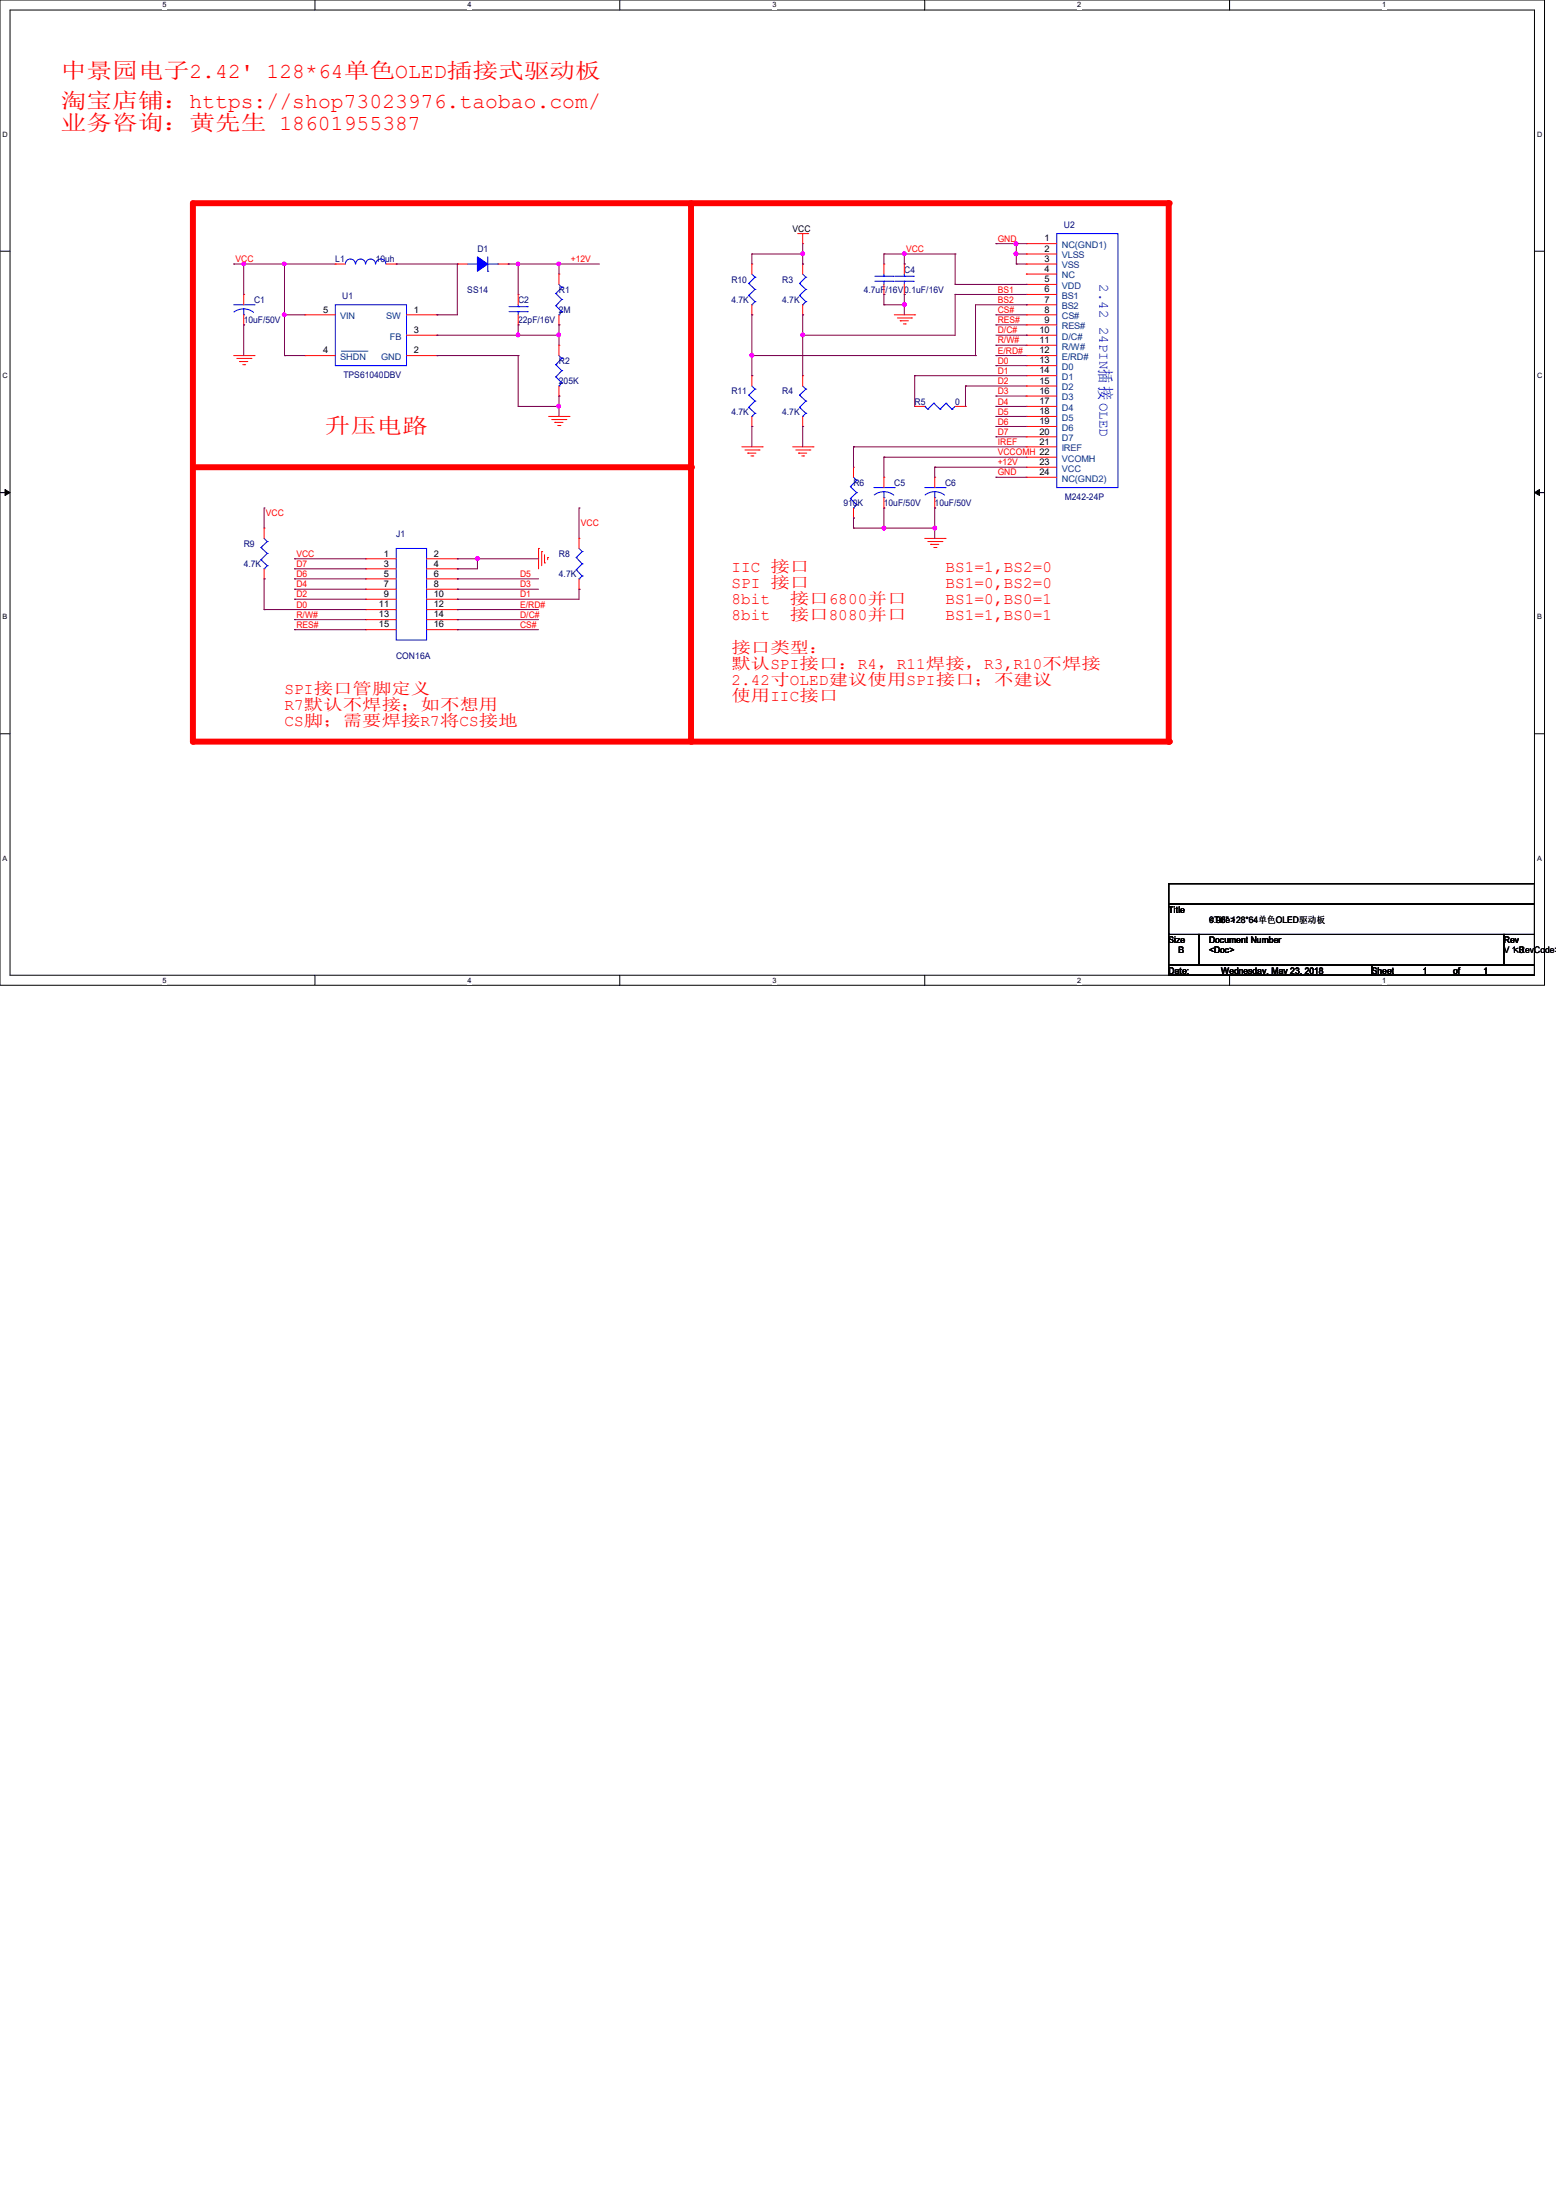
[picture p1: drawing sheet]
<svg xmlns="http://www.w3.org/2000/svg" width="210mm" height="297mm" viewBox="0 0 210 297" stroke-linecap="round" stroke-linejoin="round" font-family="sans-serif">
<path d="M0 0h208.4v133h-208.4zM1.4 1.4h205.7v130.3h-205.7z" fill="none" stroke="#000" stroke-width=".13"/>
<g fill="#fff">
<path d="M21.9 .1h.6v1.1h-.6z"/>
<path d="M21.9 131.8h.6v1.1h-.6z"/>
</g>
<path d="M42.5 0v1.4M42.5 131.7v1.3" fill="none" stroke="#000" stroke-width=".13"/>
<g fill="#fff">
<path d="M63.1 .1h.5v1.1h-.5z"/>
<path d="M63.1 131.8h.5v1.1h-.5z"/>
</g>
<path d="M83.7 0v1.4M83.7 131.7v1.3" fill="none" stroke="#000" stroke-width=".13"/>
<g fill="#fff">
<path d="M104.2 .1h.6v1.1h-.6z"/>
<path d="M104.2 131.8h.6v1.1h-.6z"/>
</g>
<path d="M124.8 0v1.4M124.8 131.7v1.3" fill="none" stroke="#000" stroke-width=".13"/>
<g fill="#fff">
<path d="M145.4 .1h.5v1.1h-.5z"/>
<path d="M145.4 131.8h.5v1.1h-.5z"/>
</g>
<path d="M165.9 0v1.4M165.9 131.7v1.3" fill="none" stroke="#000" stroke-width=".13"/>
<g fill="#fff">
<path d="M186.5 .1h.6v1.1h-.6z"/>
<path d="M186.5 131.8h.6v1.1h-.6z"/>
<path d="M.3 17.6h.8v1.1h-.8z"/>
<path d="M207.4 17.6h.8v1.1h-.8z"/>
<path d="M.3 50.2h.8v1.1h-.8z"/>
<path d="M207.4 50.2h.8v1.1h-.8z"/>
</g>
<path d="M0 33.9h1.4M207.1 33.9h1.3" fill="none" stroke="#000" stroke-width=".13"/>
<g fill="#fff">
<path d="M.3 82.8h.7v1.1h-.7z"/>
<path d="M207.4 82.8h.7v1.1h-.7z"/>
</g>
<path d="M0 66.5h1.4M207.1 66.5h1.3" fill="none" stroke="#000" stroke-width=".13"/>
<path d="M.7 66.1l.7 .4-.7 .4zM207.1 66.5l.7-.4v.8z" fill="#000" stroke="#000" stroke-width=".13"/>
<g fill="#fff">
<path d="M.3 115.3h.7v1.1h-.7z"/>
<path d="M207.4 115.3h.7v1.1h-.7z"/>
</g>
<path d="M0 99.1h1.4M207.1 99.1h1.3" fill="none" stroke="#000" stroke-width=".13"/>
<path d="M26 27.4h131.7" fill="none" stroke="#f00" stroke-width=".8"/>
<circle cx="157.7" cy="27.4" r=".4" fill="#f00"/>
<path d="M26 100.1h131.7" fill="none" stroke="#f00" stroke-width=".8"/>
<circle cx="157.7" cy="100.1" r=".4" fill="#f00"/>
<path d="M26 27.4v72.7" fill="none" stroke="#f00" stroke-width=".8"/>
<circle cx="26" cy="100.1" r=".4" fill="#f00"/>
<path d="M157.7 27.4v72.7" fill="none" stroke="#f00" stroke-width=".8"/>
<circle cx="157.7" cy="100.1" r=".4" fill="#f00"/>
<path d="M93.3 27.4v72.7" fill="none" stroke="#f00" stroke-width=".8"/>
<circle cx="93.3" cy="100.1" r=".4" fill="#f00"/>
<path d="M26 63.1h67.3" fill="none" stroke="#f00" stroke-width=".8"/>
<circle cx="93.3" cy="63.1" r=".4" fill="#f00"/>
<g fill="none" stroke="#f00" stroke-width=".13">
<path d="M32.9 39.8h.1M32.9 39.8v1.3M45.3 35.6h.1M45.3 35.6h1.3M52.1 35.6h1.4M53.5 35.6h.1M61.7 35.6h.1M61.7 35.6h1.4M67.2 35.6h1.4M68.6 35.6h.1M69.9 39.8h.1M69.9 39.8v1.3"/>
<path d="M75.4 37h.1M75.4 37v1.4M101.5 35.6h.1M101.5 35.6v1.4M107.7 31.5h1.3M108.3 32.9h.1M108.3 35.6h.1M108.3 31.5v1.4M108.3 35.6v1.4M109 31.5h.1M119.3 35.6h.1M119.3 39.8h.1"/>
<path d="M119.3 35.6v1.4M119.3 38.4v1.4M122 35.6h.1M122 39.8h.1M122 35.6v1.4M122 38.4v1.4M138.5 32.9h.1M138.5 34.3h.1M138.5 35.6h.1M138.5 37h.1M138.5 38.4h.1M138.5 39.8h.1"/>
<path d="M138.5 35.6h4.1M138.5 32.9h4.1M138.5 34.3h4.1M138.5 37h4.1M138.5 38.4h4.1M138.5 39.8h4.1M31.5 48h2.8M32 48.4h1.9M32.3 48.8h.1M32.3 48.8h1.1M32.8 49.2h.2M32.9 43.9h.1"/>
<path d="M32.9 42.5v1.4M33 49.2h.1M33.9 48.4h.1M34.3 48h.1M41.1 48h.1M41.1 42.5h.1M41.1 48h4.2M41.1 42.5h4.2M54.9 48h4.1M54.9 42.5h4.1M54.9 45.3h4.1M59 42.5h.1"/>
<path d="M59 48h.1M59 45.3h.1M69.9 43.9h.1M69.9 42.5v1.4M74 56.2h2.8M74.5 56.6h1.9M74.9 57h.1M74.9 57h1.1M75.3 57.4h.3M75.4 46.6h.1M75.4 53.5h.1M75.4 43.9h.1"/>
<path d="M75.4 42.5v1.4M75.4 46.6v1.4M75.4 52.1v1.4M75.6 57.4h.1M76.4 56.6h.1M76.8 56.2h.1M101.5 50.7h.1M101.5 57.6h.1M101.5 42.5h.1M101.5 41.1v1.4M101.5 50.7v1.4M101.5 56.2v1.4"/>
<path d="M108.3 50.7h.1M108.3 57.6h.1M108.3 42.5h.1M108.3 41.1v1.4M108.3 50.7v1.4M108.3 56.2v1.4M120.7 42.5h2.7M121.1 42.9h1.9M121.5 43.3h.1M121.5 43.3h1.1M121.9 43.7h.3M122.2 43.7h.1"/>
<path d="M123 42.9h.1M123.4 42.5h.1M123.4 54.9h.1M123.4 54.9h1.4M128.9 54.9h1.4M130.3 54.9h.1M138.5 41.1h.1M138.5 42.5h.1M138.5 43.9h.1M138.5 45.3h.1M138.5 46.6h.1M138.5 48h.1"/>
<path d="M138.5 49.4h.1M138.5 50.7h.1M138.5 52.1h.1M138.5 53.5h.1M138.5 54.9h.1M138.5 56.2h.1M138.5 57.6h.1M138.5 59h.1M138.5 56.2h4.1M138.5 48h4.1M138.5 42.5h4.1M138.5 54.9h4.1"/>
<path d="M138.5 41.1h4.1M138.5 43.9h4.1M138.5 45.3h4.1M138.5 46.6h4.1M138.5 49.4h4.1M138.5 50.7h4.1M138.5 52.1h4.1M138.5 53.5h4.1M138.5 57.6h4.1M138.5 59h4.1M35.6 71.3h.1M35.6 78.1h.1"/>
<path d="M35.6 71.3v1.4M35.6 76.8v1.3M49.4 75.4h.1M49.4 76.8h.1M49.4 78.1h.1M49.4 79.5h.1M49.4 75.4h4.1M49.4 76.8h4.1M49.4 78.1h4.1M49.4 79.5h4.1M57.6 75.4h4.1M57.6 76.8h4.1"/>
<path d="M57.6 78.1h4.1M57.6 79.5h4.1M61.7 75.4h.1M61.7 76.8h.1M61.7 78.1h.1M61.7 79.5h.1M72.7 74h.1M72.7 74v2.8M73.1 74.5h.1M73.1 74.5v1.9M73.5 76h.1M73.5 74.9v1.1"/>
<path d="M73.9 75.3h.1M73.9 75.3v.3M78.1 72.7h.1M78.1 79.5h.1M78.1 72.7v1.3M78.1 78.1v1.4M100.1 60.3h2.8M100.5 60.7h1.9M100.9 61.2h.1M100.9 61.2h1.1M101.3 61.6h.3M101.6 61.6h.1"/>
<path d="M102.4 60.7h.1M102.9 60.3h.1M107 60.3h2.7M107.4 60.7h1.9M107.8 61.2h.1M107.8 61.2h1.1M108.2 61.6h.3M108.5 61.6h.1M109.3 60.7h.1M109.7 60.3h.1M115.2 63.1h.1M115.2 69.9h.1"/>
<path d="M115.2 63.1v1.3M115.2 68.6v1.3M119.3 64.4h.1M119.3 68.6h.1M119.3 64.4v1.4M119.3 67.2v1.4M124.8 72.7h2.8M125.2 73.1h1.9M125.6 73.5h.1M125.6 73.5h1.1M126 73.9h.3M126.2 64.4h.1"/>
<path d="M126.2 68.6h.1M126.2 64.4v1.4M126.2 67.2v1.4M126.3 73.9h.1M127.1 73.1h.1M127.6 72.7h.1M138.5 60.3h.1M138.5 61.7h.1M138.5 63.1h.1M138.5 64.4h.1M138.5 60.3h4.1M138.5 61.7h4.1"/>
<path d="M138.5 63.1h4.1M138.5 64.4h4.1M49.4 80.9h.1M49.4 82.3h.1M49.4 83.7h.1M49.4 85h.1M49.4 80.9h4.1M49.4 82.3h4.1M49.4 83.7h4.1M49.4 85h4.1M57.6 80.9h4.1M57.6 82.3h4.1"/>
<path d="M57.6 83.7h4.1M57.6 85h4.1M61.7 80.9h.1M61.7 82.3h.1M61.7 83.7h.1M61.7 85h.1"/>
</g>
<path d="M157.7 119.3h49.4v2.7h-49.4zM157.7 122h49.4v4.2h-49.4zM157.7 126.2h4.1v4.1h-4.1zM157.7 130.3h27.5v1.4h-27.5zM161.8 126.2h41.2v4.1h-41.2zM185.2 130.3h21.9v1.4h-21.9zM203 126.2h4.1v4.1h-4.1z" fill="none" stroke="#000" stroke-width=".13"/>
<g fill="none" stroke="#00f" stroke-width=".13">
<path d="M46.6 35.6a.68 .68 0 0 1 .7-.6 .68 .68 0 0 1 .7 .6M48 35.6a.66 .66 0 0 1 .7-.6 .66 .66 0 0 1 .6 .6M49.4 35.6a.66 .66 0 0 1 .6-.6 .66 .66 0 0 1 .7 .6M50.7 35.6a.68 .68 0 0 1 .7-.6 .68 .68 0 0 1 .7 .6M63.1 35.6h1.3M64.4 35.6h.1M65.8 36.6h.1M65.8 34.7v1.9M65.8 35.6h1.4M67.2 35.6h.1M75 39.6h.1M75 39.6l.8 .8"/>
<path d="M75.4 38.4l.4 .4M75.8 38.8h.1M75.8 38.8l-.8 .8M101 38.3h.1M101 39.9h.1M101 38.3l.9 .8M101 39.9l.9 .8M101.5 37l.4 .4M101.9 37.4h.1M101.9 39.1h.1M101.9 37.4l-.9 .9M101.9 39.1l-.9 .8"/>
<path d="M107.9 38.3h.1M107.9 39.9h.1M107.9 38.3l.9 .8M107.9 39.9l.9 .8M108.3 37l.5 .4M108.8 37.4h.1M108.8 39.1h.1M108.8 37.4l-.9 .9M108.8 39.1l-.9 .8M118.1 38h2.5M118.1 37.3h2.5M119.3 37.3h.1"/>
<path d="M119.3 38h.1M119.3 37v.3M119.3 38v.4M120.6 38h.1M120.6 37.3h.1M120.8 38h2.5M120.8 37.3h2.5M122 37.3h.1M122 38h.1M122 37v.3M122 38v.4M123.3 38h.1"/>
<path d="M123.3 37.3h.1M142.6 31.5h8.3v34.3h-8.3zM31.5 41.1h2.8M32.9 42.5h.1M32.9 41.7a2.2 2.2 0 0 1 1.3 .5M32.9 41.7a2.18 2.18 0 0 0-1.3 .4M32.9 41.7v.8M34.3 41.1h.1M45.3 41.1h9.6v8.3h-9.6zM68.7 42.1h2.5M68.7 41.4h2.5M69.9 41.4h.1"/>
<path d="M69.9 42.1h.1M69.9 41.1v.3M69.9 42.1v.4M71.2 42.1h.1M71.2 41.4h.1M75 49.2h.1M75 50.9h.1M75 41.3h.1M75 49.2l.8 .8M75 50.9l.8 .8M75 41.3l.8 .8M75.4 52.1h.1"/>
<path d="M75.4 42.5h.1M75.4 48l.4 .4M75.8 48.4h.1M75.8 50h.1M75.8 51.7h.1M75.8 40.4h.1M75.8 42.1h.1M75.8 48.4l-.8 .8M75.8 50l-.8 .9M75.8 51.7l-.4 .4M75.8 40.4l-.8 .9M75.8 42.1l-.4 .4"/>
<path d="M101 53.3h.1M101 55h.1M101 53.3l.9 .8M101 55l.9 .8M101.5 56.2h.1M101.5 41.1h.1M101.5 52.1l.4 .4M101.9 52.5h.1M101.9 54.1h.1M101.9 55.8h.1M101.9 40.7h.1M101.9 52.5l-.9 .8"/>
<path d="M101.9 54.1l-.9 .9M101.9 55.8l-.4 .4M101.9 40.7l-.4 .4M107.9 53.3h.1M107.9 55h.1M107.9 53.3l.9 .8M107.9 55l.9 .8M108.3 56.2h.1M108.3 41.1h.1M108.3 52.1l.5 .4M108.8 52.5h.1M108.8 54.1h.1"/>
<path d="M108.8 55.8h.1M108.8 40.7h.1M108.8 52.5l-.9 .8M108.8 54.1l-.9 .9M108.8 55.8l-.5 .4M108.8 40.7l-.5 .4M124.8 54.9h.1M124.8 54.9l.4 .3M125.2 55.2h.1M126 54.4h.1M126 54.4l.9 .8M126 54.4l-.8 .8"/>
<path d="M126.9 55.2h.1M127.7 54.4h.1M127.7 54.4l.8 .8M127.7 54.4l-.8 .8M128.5 55.2h.1M128.9 54.9l-.4 .3M35.2 73.9h.1M35.2 75.6h.1M35.2 73.9l.9 .8M35.2 75.6l.9 .8M35.6 76.8h.1M35.6 72.7l.5 .4"/>
<path d="M36.1 73.1h.1M36.1 74.7h.1M36.1 76.4h.1M36.1 73.1l-.9 .8M36.1 74.7l-.9 .9M36.1 76.4l-.5 .4M53.5 74h4.1v12.4h-4.1zM77.8 75.3h.1M77.8 76.9h.1M77.8 75.3l.8 .8M77.8 76.9l.8 .9M78.1 78.1h.1"/>
<path d="M78.1 74l.5 .5M78.6 74.5h.1M78.6 76.1h.1M78.6 77.8h.1M78.6 74.5l-.8 .8M78.6 76.1l-.8 .8M78.6 77.8l-.5 .3M114.8 65.7h.1M114.8 67.3h.1M114.8 65.7l.8 .8M114.8 67.3l.8 .9M115.2 68.6h.1"/>
<path d="M115.2 64.4l.4 .5M115.6 64.9h.1M115.6 66.5h.1M115.6 68.2h.1M115.6 64.9l-.8 .8M115.6 66.5l-.8 .8M115.6 68.2l-.4 .4M117.9 65.8h2.8M119.3 67.2h.1M119.3 66.4a2.14 2.14 0 0 1 1.3 .4M119.3 66.4a2.15 2.15 0 0 0-1.3 .4M119.3 66.4v.8"/>
<path d="M120.7 65.8h.1M124.8 65.8h2.8M126.2 67.2h.1M126.2 66.4a2.14 2.14 0 0 1 1.3 .4M126.2 66.4a2.15 2.15 0 0 0-1.4 .4M126.2 66.4v.8M127.6 65.8h.1"/>
</g>
<path d="M64.4 34.7l1.4 .9-1.4 1z" fill-rule="evenodd" fill="#00f" stroke="#00f" stroke-width=".13"/>
<path d="M46 47.4h3.6M49.6 47.4h.1" fill="none" stroke="#004080" stroke-width=".13"/>
<g fill="none" stroke="#800040" stroke-width=".13">
<path d="M31.5 35.6h.1M31.5 35.6h13.8M32.9 35.6h.1M32.9 35.6v4.2M38.4 35.6h.1M38.4 35.6v12.4M53.5 35.6h.1M53.5 35.6h8.2M61.7 35.6h.1M61.7 35.6v6.9h-2.7M68.6 35.6h.1M68.6 35.6h12.3"/>
<path d="M69.9 35.6h.1M69.9 35.6v4.2M75.4 35.6h.1M75.4 35.6v1.4M101.5 34.3h.1M101.5 34.3h6.8M101.5 34.3v1.3M108.3 34.3h.1M108.3 35.6h.1M108.3 32.9v2.7M119.3 39.8h.1M119.3 34.3h.1"/>
<path d="M119.3 34.3v1.3M119.3 39.8v1.3M119.3 34.3h9.6M122 39.8h.1M122 34.3h.1M122 35.6h.1M122 34.3v1.3M122 39.8v2.7M128.9 39.8h.1M128.9 34.3h.1M128.9 38.4h.1M128.9 39.8v5.5h-20.6"/>
<path d="M128.9 39.8h9.6M128.9 34.3v4.1M128.9 38.4h9.6M134.4 32.9h.1M134.4 32.9h4.1M137.2 32.9h.1M137.2 35.6h.1M137.2 34.3h.1M137.2 35.6h1.3M137.2 32.9v2.7M137.2 34.3h1.3M138.5 38.4h.1"/>
<path d="M32.9 43.9h.1M32.9 43.9v4.1M38.4 42.5h.1M38.4 48h.1M38.4 42.5h2.7M38.4 48h2.7M59 42.5h.1M59 45.3h.1M59 48h.1M59 48h10.9M59 45.3h16.4M69.9 43.9h.1"/>
<path d="M69.9 45.3h.1M69.9 48h.1M69.9 54.9h.1M69.9 43.9v1.4M69.9 48v6.9M69.9 54.9h5.5M75.4 45.3h.1M75.4 53.5h.1M75.4 43.9h.1M75.4 54.9h.1M75.4 43.9v2.7M75.4 53.5v2.7"/>
<path d="M101.5 57.6h.1M101.5 48h.1M101.5 42.5h.1M101.5 50.7h.1M101.5 48h30.2M101.5 42.5v8.2M101.5 57.6v2.7M108.3 57.6h.1M108.3 42.5h.1M108.3 45.3h.1M108.3 42.5v8.2M108.3 57.6v2.7"/>
<path d="M119.3 41.1h.1M119.3 41.1h2.7M122 41.1h.1M123.4 50.7h.1M123.4 50.7v4.2M123.4 50.7h15.1M130.3 52.1h.1M130.3 52.1v2.8M130.3 52.1h8.2M131.7 48h.1M134.4 49.4h.1M134.4 42.5h.1"/>
<path d="M134.4 43.9h.1M134.4 57.6h.1M134.4 59h.1M134.4 53.5h.1M134.4 56.2h.1M134.4 54.9h.1M134.4 46.6h.1M134.4 48h.1M134.4 42.5h4.1M134.4 48h4.1M134.4 45.3h4.1M134.4 54.9h4.1"/>
<path d="M134.4 49.4h4.1M134.4 43.9h4.1M134.4 57.6h4.1M134.4 59h4.1M134.4 53.5h4.1M134.4 56.2h4.1M134.4 46.6h4.1M138.5 41.1h.1M138.5 45.3h.1M138.5 41.1h-6.8v6.9M35.6 78.1h.1M35.6 68.6h.1"/>
<path d="M35.6 68.6v2.7M35.6 78.1v4.2M39.8 78.1h.1M39.8 75.4h.1M39.8 79.5h.1M39.8 76.8h.1M39.8 75.4h9.6M39.8 78.1h9.6M39.8 79.5h9.6M39.8 76.8h9.6M61.7 78.1h.1M61.7 76.8h.1"/>
<path d="M61.7 75.4h.1M61.7 79.5h.1M61.7 75.4h11M61.7 78.1h11M61.7 79.5h11M64.4 75.4h.1M64.4 75.4v1.4h-2.7M78.1 68.6h.1M78.1 79.5h.1M78.1 68.6v4.1M78.1 79.5v1.4h-16.4M115.2 60.3h.1"/>
<path d="M115.2 71.3h.1M115.2 69.9h.1M115.2 71.3h11M115.2 60.3v2.8M115.2 69.9v1.4M115.2 60.3h23.3M119.3 61.7h.1M119.3 71.3h.1M119.3 68.6h.1M119.3 61.7v2.7M119.3 68.6v2.7M119.3 61.7h19.2"/>
<path d="M126.2 63.1h.1M126.2 68.6h.1M126.2 71.3h.1M126.2 63.1v1.3M126.2 68.6v4.1M126.2 63.1h12.3M134.4 64.4h.1M134.4 64.4h4.1M35.6 82.3h.1M35.6 82.3h13.8M39.8 80.9h.1M39.8 85h.1"/>
<path d="M39.8 83.7h.1M39.8 80.9h9.6M39.8 85h9.6M39.8 83.7h9.6M61.7 82.3h.1M61.7 80.9h.1M61.7 85h.1M61.7 83.7h.1M61.7 85h11M61.7 83.7h11M61.7 82.3h11"/>
</g>
<g fill="#f0f" stroke="#f0f" stroke-width=".13">
<circle cx="38.4" cy="42.5" r=".24"/>
<circle cx="38.4" cy="35.6" r=".24"/>
<circle cx="69.9" cy="35.6" r=".23"/>
<circle cx="75.4" cy="45.2" r=".25"/>
<circle cx="69.9" cy="45.2" r=".24"/>
<circle cx="75.4" cy="35.6" r=".24"/>
<circle cx="75.4" cy="54.8" r=".25"/>
<circle cx="32.9" cy="35.6" r=".24"/>
<circle cx="126.2" cy="71.3" r=".25"/>
<circle cx="119.3" cy="71.3" r=".25"/>
<circle cx="122" cy="41.1" r=".25"/>
<circle cx="137.1" cy="32.9" r=".25"/>
<circle cx="137.1" cy="34.2" r=".25"/>
<circle cx="108.3" cy="45.2" r=".25"/>
<circle cx="64.4" cy="75.4" r=".25"/>
<circle cx="122" cy="34.2" r=".25"/>
<circle cx="101.5" cy="48" r=".25"/>
<circle cx="108.3" cy="34.2" r=".25"/>
</g>
<g font-size="2.9" fill="#f00">
<text x="8.2" y="10.5">中景园电子2.42' 128*64单色OLED插接式驱动板</text>
<text x="8.2" y="14.6">淘宝店铺：https://shop73023976.taobao.com/</text>
<text x="8.2" y="17.5">业务咨询：黄先生 18601955387</text>
<text x="43.9" y="58.5">升压电路</text>
</g>
<text font-size="2.3" fill="#00f" x="148.4" y="49.8" transform="rotate(90 148.4 49.8)">插接</text>
<g font-size="2.2" fill="#f00">
<text x="98.7" y="77.2">IIC 接口</text>
<text x="127.6" y="77.2">BS1=1,BS2=0</text>
<text x="98.7" y="79.4">SPI 接口</text>
<text x="98.7" y="81.5">8bit</text>
<text x="98.7" y="83.7">8bit</text>
<text x="106.6" y="81.5">接口6800并口</text>
<text x="106.6" y="83.7">接口8080并口</text>
<text x="127.6" y="79.4">BS1=0,BS2=0</text>
<text x="127.6" y="81.5">BS1=0,BS0=1</text>
<text x="127.6" y="83.7">BS1=1,BS0=1</text>
<text x="98.7" y="88.2">接口类型：</text>
<text x="38.4" y="93.6">SPI接口管脚定义</text>
<text x="38.4" y="95.8">R7默认不焊接；如不想用</text>
<text x="98.7" y="90.3">默认SPI接口：R4，R11焊接，R3,R10不焊接</text>
<text x="98.7" y="94.7">使用IIC接口</text>
<text x="98.7" y="92.5">2.42寸OLED建议使用SPI接口；不建议</text>
<text x="38.4" y="98">CS脚；需要焊接R7将CS接地</text>
</g>
<g font-size="1.9" fill="#00f">
<text x="148.4" y="38.4" transform="rotate(90 148.4 38.4)">2.42 24PIN</text>
<text x="148.4" y="54.4" transform="rotate(90 148.4 54.4)">OLED</text>
</g>
<g font-size="1.2" fill="#f00">
<text x="31.8" y="35.4">VCC</text>
<text x="77" y="35.4">+12V</text>
<text x="122.3" y="34">VCC</text>
<text x="134.6" y="32.6">GND</text>
<text x="134.6" y="39.5">BS1</text>
<text x="134.6" y="40.9">BS2</text>
<text x="134.6" y="42.2">CS#</text>
<text x="134.6" y="45">D/C#</text>
<text x="134.6" y="43.6">RES#</text>
<text x="134.6" y="46.4">R/W#</text>
<text x="134.6" y="47.8">E/RD#</text>
<text x="134.6" y="50.5">D1</text>
<text x="134.6" y="49.1">D0</text>
<text x="134.6" y="53.2">D3</text>
<text x="134.6" y="51.9">D2</text>
<text x="134.6" y="57.3">D6</text>
<text x="134.6" y="58.7">D7</text>
<text x="134.6" y="56">D5</text>
<text x="134.6" y="54.6">D4</text>
<text x="134.6" y="62.8">+12V</text>
<text x="134.6" y="61.5">VCCOMH 22</text>
<text x="134.6" y="60.1">IREF</text>
<text x="134.6" y="64.2">GND</text>
<text x="35.9" y="69.7">VCC</text>
<text x="78.4" y="71">VCC</text>
<text x="40" y="77.9">D6</text>
<text x="40" y="75.2">VCC</text>
<text x="40" y="76.5">D7</text>
<text x="70.2" y="77.9">D5</text>
<text x="40" y="80.6">D2</text>
<text x="40" y="79.3">D4</text>
<text x="40" y="83.4">R/W#</text>
<text x="40" y="82">D0</text>
<text x="70.2" y="82">E/RD#</text>
<text x="70.2" y="80.6">D1</text>
<text x="70.2" y="79.3">D3</text>
<text x="70.2" y="83.4">D/C#</text>
<text x="40" y="84.8">RES#</text>
<text x="70.2" y="84.8">CS#</text>
</g>
<g font-size="1.2" fill="#000080">
<text x="45.3" y="35.4">L1</text>
<text x="50.7" y="35.4">10uh</text>
<text x="64.4" y="34">D1</text>
<text x="143.6" y="30.7">U2</text>
<text x="34.3" y="40.9">C1</text>
<text x="46.2" y="40.3">U1</text>
<text x="63.1" y="39.5">SS14</text>
<text x="69.9" y="40.9">C2</text>
<text x="75.4" y="39.5">R1</text>
<text x="98.7" y="38.1">R10</text>
<text x="98.7" y="40.9">4.7K</text>
<text x="105.6" y="38.1">R3</text>
<text x="105.6" y="40.9">4.7K</text>
<text x="116.6" y="39.5">4.7uF/16V0.1uF/16V</text>
<text x="122" y="36.8">C4</text>
<text x="32.9" y="43.6">10uF/50V</text>
<text x="69.9" y="43.6">22pF/16V</text>
<text x="75.4" y="42.3">2M</text>
<text x="46.4" y="51.1">TPS61040DBV</text>
<text x="75.4" y="49.1">R2</text>
<text x="75.4" y="51.9">205K</text>
<text x="98.7" y="53.3">R11</text>
<text x="105.6" y="53.3">R4</text>
<text x="98.7" y="56">4.7K</text>
<text x="105.6" y="56">4.7K</text>
<text x="123.4" y="54.6">R5</text>
<text x="128.9" y="54.6">0</text>
<text x="115.2" y="65.6">R6</text>
<text x="120.7" y="65.6">C5</text>
<text x="127.5" y="65.6">C6</text>
<text x="113.8" y="68.3">910K</text>
<text x="119.3" y="68.3">10uF/50V</text>
<text x="126.1" y="68.3">10uF/50V</text>
<text x="143.7" y="67.5">M242-24P</text>
<text x="32.9" y="73.8">R9</text>
<text x="32.9" y="76.6">4.7K</text>
<text x="53.5" y="72.4">J1</text>
<text x="75.4" y="75.2">R8</text>
<text x="75.4" y="77.9">4.7K</text>
<text x="53.5" y="88.9">CON16A</text>
</g>
<g font-size="1.2">
<text x="107" y="31.3">VCC</text>
<text x="141" y="32.6">1</text>
<text x="141" y="34">2</text>
<text x="141" y="35.3">3</text>
<text x="141" y="36.7">4</text>
<text x="141" y="38.1">5</text>
<text x="141" y="39.5">6</text>
<text x="141" y="40.9">7</text>
<text x="43.6" y="47.7">4</text>
<text x="43.6" y="42.2">5</text>
<text x="55.8" y="42.2">1</text>
<text x="55.8" y="47.7">2</text>
<text x="55.8" y="45">3</text>
<text x="140.3" y="45">10</text>
<text x="140.3" y="46.3">11</text>
<text x="140.3" y="47.7">12</text>
<text x="141" y="42.2">8</text>
<text x="141" y="43.6">9</text>
<text x="140.3" y="49.1">13</text>
<text x="140.3" y="50.4">14</text>
<text x="140.3" y="51.8">15</text>
<text x="140.3" y="53.2">16</text>
<text x="140.3" y="54.6">17</text>
<text x="140.3" y="55.9">18</text>
<text x="140.3" y="57.3">19</text>
<text x="140.3" y="58.7">20</text>
<text x="140.3" y="60">21</text>
<text x="140.3" y="62.8">23</text>
<text x="140.3" y="64.1">24</text>
<text x="51.8" y="75.1">1</text>
<text x="51.8" y="76.5">3</text>
<text x="51.8" y="77.9">5</text>
<text x="58.5" y="75.1">2</text>
<text x="58.5" y="76.5">4</text>
<text x="58.5" y="77.9">6</text>
<text x="51.1" y="82">11</text>
<text x="51.1" y="83.4">13</text>
<text x="51.8" y="79.2">7</text>
<text x="51.8" y="80.6">9</text>
<text x="58.5" y="79.2">8</text>
<text x="58.5" y="80.6">10</text>
<text x="58.5" y="82">12</text>
<text x="58.5" y="83.4">14</text>
<text x="51.1" y="84.7">15</text>
<text x="58.5" y="84.7">16</text>
<text x="157.7" y="123.2">Title</text>
<text x="163.2" y="124.6">&lt;Title&gt;</text>
<text x="163.2" y="124.6">0.96'' 128*64单色OLED驱动板</text>
<text x="157.7" y="127.3">Size</text>
<text x="157.7" y="131.4">Date:</text>
<text x="159.1" y="128.7">B</text>
<text x="163.2" y="127.3">Document Number</text>
<text x="163.2" y="128.7">&lt;Doc&gt;</text>
<text x="164.8" y="131.4">Wednesday, May 23, 2018</text>
<text x="185.1" y="131.4">Sheet</text>
<text x="192" y="131.4">1</text>
<text x="196.1" y="131.4">of</text>
<text x="200.2" y="131.4">1</text>
<text x="203" y="127.3">Rev</text>
<text x="203" y="128.7">V 1.0</text>
<text x="204.3" y="128.7">&lt;RevCode&gt;</text>
</g>
<g font-size="1.2" fill="#004080">
<text x="143.3" y="33.5">NC(GND1)</text>
<text x="143.3" y="34.9">VLSS</text>
<text x="143.3" y="36.2">VSS</text>
<text x="143.3" y="37.6">NC</text>
<text x="143.3" y="39">VDD</text>
<text x="143.3" y="40.3">BS1</text>
<text x="143.3" y="41.7">BS2</text>
<text x="45.9" y="43.1">VIN</text>
<text x="52.1" y="43.1">SW</text>
<text x="52.6" y="45.8">FB</text>
<text x="143.3" y="43.1">CS#</text>
<text x="143.3" y="44.5">RES#</text>
<text x="143.3" y="45.8">D/C#</text>
<text x="143.3" y="47.2">R/W#</text>
<text x="45.9" y="48.6">SHDN</text>
<text x="51.4" y="48.6">GND</text>
<text x="143.3" y="48.6">E/RD#</text>
<text x="143.3" y="50">D0</text>
<text x="143.3" y="51.3">D1</text>
<text x="143.3" y="52.7">D2</text>
<text x="143.3" y="54.1">D3</text>
<text x="143.3" y="55.5">D4</text>
<text x="143.3" y="56.8">D5</text>
<text x="143.3" y="58.2">D6</text>
<text x="143.3" y="59.6">D7</text>
<text x="143.3" y="60.9">IREF</text>
<text x="143.3" y="62.3">VCOMH</text>
<text x="143.3" y="63.7">VCC</text>
<text x="143.3" y="65">NC(GND2)</text>
</g>
<g font-size="1">
<text x="21.9" y="1">5</text>
<text x="63.1" y="1">4</text>
<text x="104.2" y="1">3</text>
<text x="145.4" y="1">2</text>
<text x="186.5" y="1">1</text>
<text x=".3" y="18.5">D</text>
<text x="207.5" y="18.5">D</text>
<text x=".3" y="51">C</text>
<text x="207.5" y="51">C</text>
<text x=".3" y="83.6">B</text>
<text x="207.5" y="83.6">B</text>
<text x=".3" y="116.2">A</text>
<text x="207.5" y="116.2">A</text>
<text x="21.9" y="132.7">5</text>
<text x="63.1" y="132.7">4</text>
<text x="104.2" y="132.7">3</text>
<text x="145.4" y="132.7">2</text>
<text x="186.5" y="132.7">1</text>
</g>
</svg>
